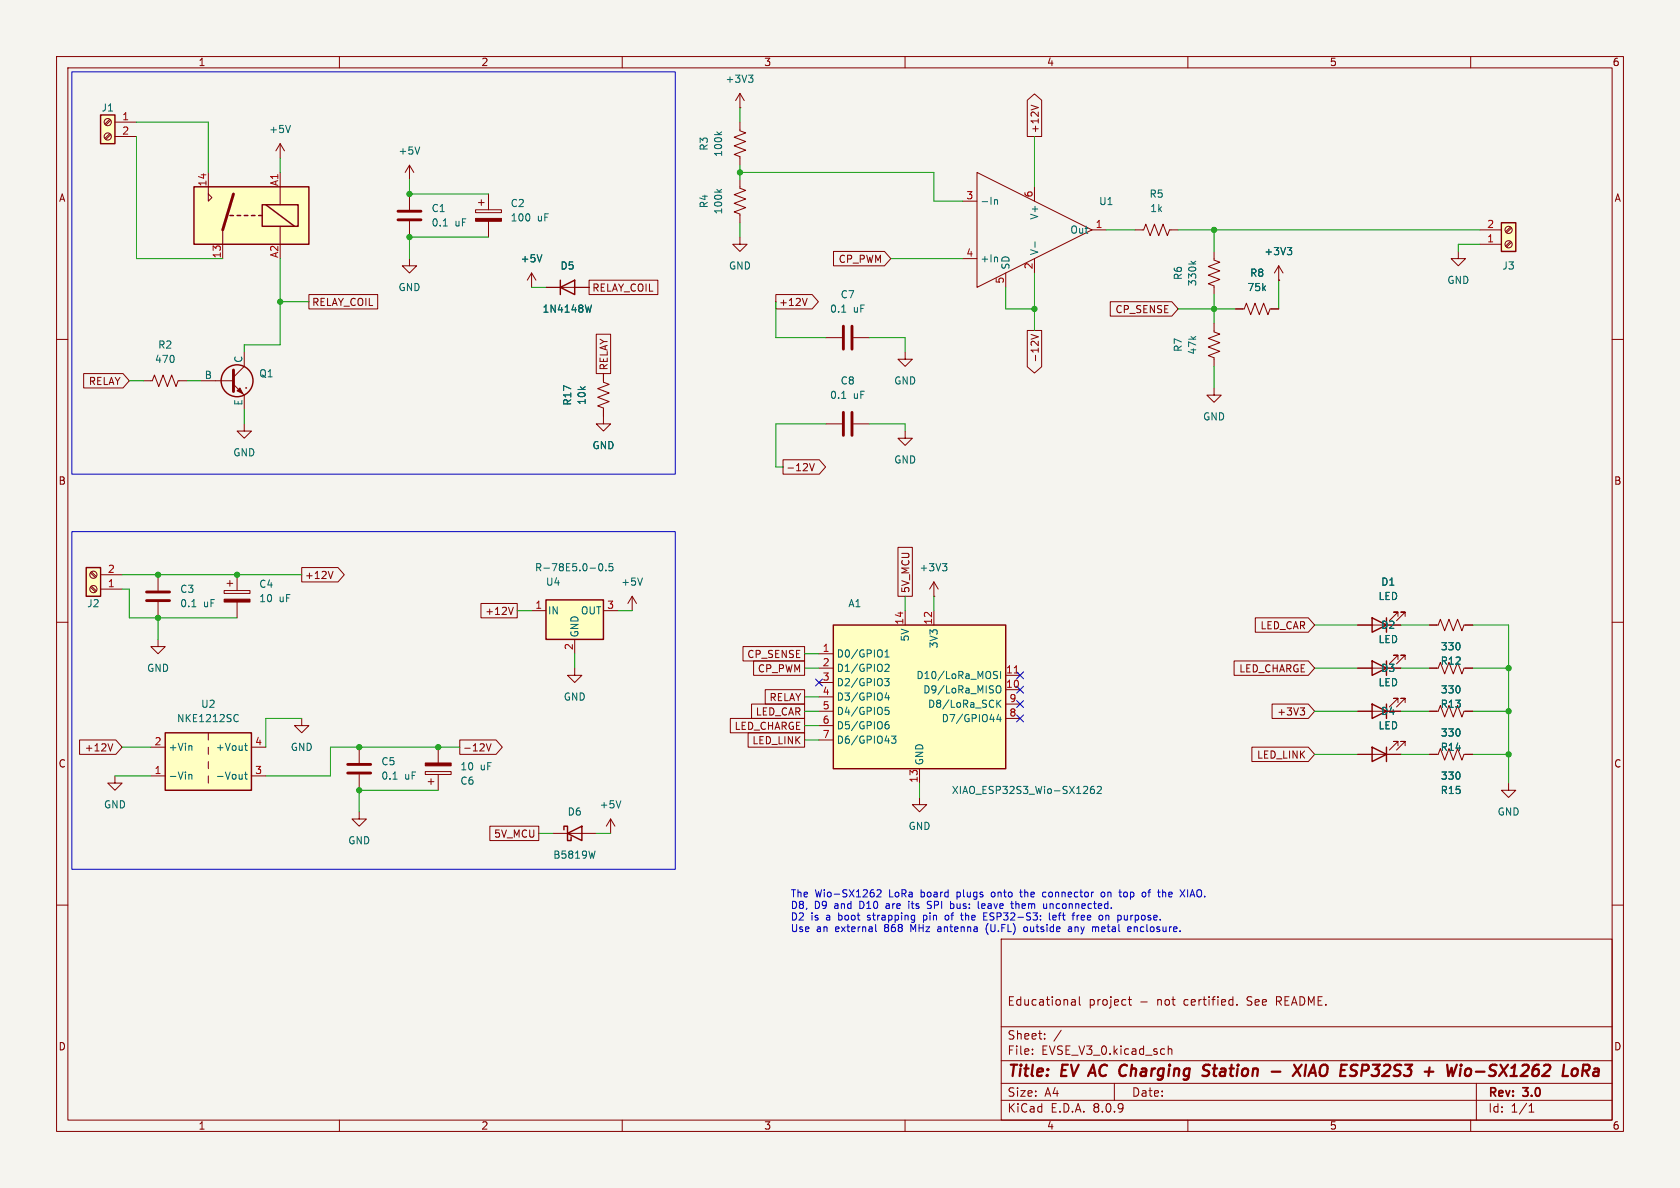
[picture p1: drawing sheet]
<svg xmlns="http://www.w3.org/2000/svg" width="297mm" height="210mm" viewBox="0 0 297 210" stroke-linecap="round" stroke-linejoin="round" font-family="sans-serif">
<path d="M0 0h297v210h-297z" fill="#f5f4ef" stroke="#f5f4ef" stroke-width=".18"/>
<g fill="none" stroke="#840000" stroke-width=".18">
<path d="M10 10h277v190h-277zM12 12h273v186h-273zM60 10v2M110 10v2M160 10v2M210 10v2M260 10v2M72.4 29.2l-.8 1.3M72.4 29.2v2.6M72.4 34.3v2.8M72.4 39.1v2.8M72.4 29.2l.8 1.3"/>
<path d="M72.4 45.7v1.3h1.3l-1.3 1.3-1.3-1.3h1.3M10 60h2M25.4 67.3h1.5l.4-1 .8 2 .7-2 .8 2 .8-2 .7 2 .4-1h1.5M106.7 66v1.6l1 .3-2 .8 2 .8-2 .7 2 .8-2 .8 1 .3v2.8h1.2l-1.2 1.3-1.3-1.3h1.3M285 60h2M10 110h2M285 110h2M252.7 125.7h1.6l.3-1 .8 2 .8-2 .7 2 .8-2 .7 2 .4-1h1.5M10 160h2M177 166h108v32h-108zM189.5 176.8h.5l.1 .9M189.5 177.6h.6"/>
<path d="M190.1 177.1l-.6 .1M190.8 176.2v1.3l.2 .2M199.5 176.7h.5M199.7 176.2v1.3l.3 .2M218.7 177.6v.1M285 160h2M60 198v2M110 198v2M160 198v2M177 194.5h108M177 191.5h108M177 187.5h108"/>
<path d="M177 181.5h108M182.5 186.3v.1M182.5 185.5v.1M184.7 183.6v.1M184.7 182.8v.1M187.6 182.1l-1.3 2M197 191.5v3M206.5 184.9v1.5M206.5 185.5l.2-.1 .4 .1 .1 .9M210 198v2M260 198v2M261 191.5v6.5"/>
<path d="M270.3 196.6h.9M270.3 195.5l.4-.4v1.5"/>
</g>
<g fill="none" stroke="#840000" stroke-width=".4">
<path d="M212.9 189.1l.5 .2a.49 .49 0 0 1 .4 .5 .49 .49 0 0 1-.5 .4h-.5M213.9 188.3a.85 .85 0 0 0-1 .1M224.8 189.4h1.5M228.8 188.2l1.1 2M230.1 188.2l-1.6 2M230.9 188.2l-.3 2M231.6 189.6h.9M232.2 188.2l-.9 2M240.8 189.3h.7M241.6 188.2h-.7l-.3 2M255.8 188.2l.3 2 .5-1.4 .2 1.4 .8-2M258.3 188.2l-.1 .1 .1 .1"/>
<path d="M258.3 188.2l.1 .1-.1 .1M258.3 188.2v.2M260.9 189.4h1.5M279.8 189.3h.8a.55 .55 0 0 0 .4-.5 .55 .55 0 0 0-.3-.6h-.8l-.2 2M280.3 189.3l.5 .9M281.8 189l.2-.1 .6 .1-.1 1.2M282.6 189.4h-.6a.4 .4 0 0 0-.4 .4 .4 .4 0 0 0 .3 .4l.7-.1"/>
</g>
<path d="M74.2 26l-.4 1.2M78.4 39.9h.7" fill="none" stroke="#006464" stroke-width=".18"/>
<path d="M70.4 38.9h4M70.4 37.3h4" fill="none" stroke="#840000" stroke-width=".51"/>
<path d="M17.8 20.3h2.5v5.1h-2.5z" fill="#ffffc2"/>
<g fill="none" stroke="#840000" stroke-width=".25">
<path d="M17.8 20.3h2.5v5.1h-2.5zM99.1 50.8l2.5-1.3v2.6zM99.1 49.5v2.6M242.6 132.1l2.5 1.3-2.5 1.2zM245.1 132.1v2.5M99.7 146.7v-.6h.6v2.5h.7v-.6M100.3 147.3l2.6-1.2v2.5z"/>
<circle cx="41.9" cy="67.3" r="2.82"/>
</g>
<g fill="none" stroke="#840000" stroke-width=".18">
<path d="M130.8 19.1h.1M130.8 16.5v2.6M130.8 16.5l-.8 1.3M130.8 16.5l.8 1.3M19.4 23.6l-.9 .9M19.4 21.1l-.9 .8M19.6 23.8l-.9 .8M19.6 21.3l-.9 .8M20.3 21.6h3.8M20.3 24.1h3.8M49.5 25.4l-.7 1.3M49.5 25.4v2.5"/>
<path d="M49.5 25.4l.8 1.3M84.1 37.1h4.5v.5h-4.5zM84.6 35.8h1M85.1 35.3v1M86.4 34.3v2.8M86.4 39.1v2.8M130.8 21.6v1.5l1 .4-2 .8 2 .7-2 .8 2 .7-2 .8 1 .4v1.5M170.2 35.6h2.5M172.7 30.5l20.3 10.1-20.3 10.2zM182.9 33v2.6M94 48.3l-.8 1.2M94 48.3v2.5"/>
<path d="M94 48.3l.7 1.2M96.5 50.8h7.6M146 59.7h2.8M150.9 59.7h2.8M170.2 45.7h2.5M177.8 48.3v2.5M182.9 45.7v2.6M193 40.6h2.6M35.6 67.3h5.7M41.3 67.9l1.9 2v2.5M43.2 74.9v1.3h1.2l-1.2 1.3-1.3-1.3h1.3M43.2 62.2v2.6l-1.9 1.9"/>
<path d="M43.4 68.6h.1M146 74.9h2.8M150.9 74.9h2.8M160 62.2v1.3h1.3l-1.3 1.3-1.3-1.3h1.3M160 76.2v1.3h1.3l-1.3 1.2-1.3-1.2h1.3M214.6 68.6v1.3h1.3l-1.3 1.2-1.2-1.2h1.2M75.2 136.4h4.6v.5h-4.6zM75.7 138.2h1M76.2 137.7v1M77.5 132.1v2.8M77.5 136.9v2.8M240 133.4h7.6"/>
<path d="M247.1 131.8v-.7h-.7h.7l-1.5 1.5M248.4 131.8v-.7h-.8h.8l-1.5 1.5M63.5 143.5v1.3h1.3l-1.3 1.3-1.3-1.3h1.3M97.8 147.3h7.6"/>
<circle cx="19" cy="21.6" r=".63"/>
<circle cx="19" cy="24.1" r=".63"/>
</g>
<g fill="none" stroke="#006464" stroke-width=".18">
<path d="M132.3 13.3h.8l-.4 .5M132.9 13.8l.2 .2v.3l-.2 .2M51.3 22.2l-.4 1.2M126.7 23.3l.5 .5M127.6 23.3l-.5 .4M175.8 35.3v.8M175.8 35.4l.2-.1 .3 .1 .1 .7M95.8 45l-.4 1.3M104.6 53.9l-.3 1.3M148.8 55.2h.7M176.2 45.5l.2 .1v.7M183 42.8v.9"/>
<path d="M148.8 70.4h.7M105.2 150.4l-.3 1.3"/>
</g>
<path d="M149.1 57.7v4M150.6 57.7v4M41.3 65.4v3.8M149.1 72.9v4.1M150.6 72.9v4.1" fill="none" stroke="#840000" stroke-width=".51"/>
<g fill="#840000" stroke="#840000" stroke-width=".18">
<path d="M42.4 68.6l.5 1-1-.5z"/>
<path d="M84.1 38.6h4.5v.5h-4.5z"/>
<path d="M75.2 134.9h4.6v.5h-4.6z"/>
</g>
<path d="M147.3 110.5h30.5v25.4h-30.5z" fill="#ffffc2"/>
<path d="M147.3 110.5h30.5v25.4h-30.5zM242.6 124.5l2.5 1.2-2.5 1.3zM245.1 124.5v2.5" fill="none" stroke="#840000" stroke-width=".25"/>
<g fill="none" stroke="#840000" stroke-width=".18">
<path d="M144.8 115.6h2.5M144.8 118.1h2.5M160 108v2.5M165.1 105.4h.1M165.1 102.9v2.5M165.1 108v2.5M165.1 102.9l-.8 1.2M165.1 102.9l.8 1.2M177.8 119.4h2.5M144.8 120.7h2.5M144.8 123.2h2.5M144.8 125.7h2.5"/>
<path d="M144.8 128.3h2.5M144.8 130.8h2.5M162.6 135.9v2.5M177.8 121.9h2.5M177.8 127h2.5M177.8 124.5h2.5M240 125.7h7.6M247.1 124.2v-.8h-.7h.7l-1.5 1.6M248.4 124.2v-.8h-.8h.8l-1.5 1.6M162.6 141v1.2h1.2l-1.2 1.3-1.3-1.3h1.3"/>
</g>
<g fill="none" stroke="#006464" stroke-width=".18">
<path d="M166.6 99.6h.8l-.4 .5M156.4 120h.8l-.4 .4 .3 .2v.5l-.2 .1h-.4M156.5 116.1h.7M156.5 115.2l.3-.3v1.2M156.5 117.5l.4-.1 .3 .4-.8 .9h.8M167.2 100.1l.2 .3v.3l-.2 .2M175.7 119.2l.5 .2 .1 .2-.1 .3-.4 .1M175.7 118.8h.6M176.9 118.7v1.3M156.5 125.6l.4-.1 .3 .3-.1 .4h-.6M156.5 128.2l.4-.1 .3 .2-.1 .5h-.4l-.2-.1M156.5 125h.6"/>
<path d="M156.8 122.4l-.3 .9h.7M157.1 122.9v.9M157.1 127.6h-.4l-.2 .3M157.6 130.1h.8l-.4 .5 .3 .1v.6l-.2 .1-.5-.1M176.1 121.7a.42 .42 0 0 1 .4-.5 .42 .42 0 0 1 .4 .5v.4a.42 .42 0 0 1-.4 .4 .42 .42 0 0 1-.4-.4M176.2 123.8v1.2M176.4 124.3l.5 .7M176.5 126.2l-.3 1h.8M176.8 126.7v.9M176.9 123.8l-.7 .7M193.4 139l-.4 .1a.86 .86 0 0 0 0 1.2l.4-.1 .1-.5-.2-.2-.4 .1-.1 .1M194 139.1l.5-.1 .2 .4-.8 .9h.8"/>
</g>
<path d="M179.3 119h.7" fill="none" stroke="#a90000" stroke-width=".18"/>
<path d="M34.3 33h20.3v10.2h-20.3z" fill="#ffffc2"/>
<path d="M36.8 30.5v5.1l.7-.7-.7-.6M49.5 30.5v5.7M39.4 40.6v5.1M49.5 40v3.2M226.1 49.5h.1M226.1 47l-.8 1.3M226.1 47v2.5M226.1 47l.7 1.3M257.8 44.5v1.2h1.3l-1.3 1.3-1.3-1.3h1.3M240 118.1h7.6M247.1 116.6v-.8h-.7h.7l-1.5 1.5M248.4 116.6v-.8h-.8h.8l-1.5 1.5" fill="none" stroke="#840000" stroke-width=".18"/>
<path d="M34.3 33h20.3v10.2h-20.3zM40.6 38.1h.7M41.9 38.1h.6M43.2 38.1h.6M44.4 38.1h.7M45.7 38.1h.7M46.4 36.2h6.3v3.8h-6.3zM47 36.2l5.1 3.8M242.6 116.8l2.5 1.3-2.5 1.3zM245.1 116.8v2.6" fill="none" stroke="#840000" stroke-width=".25"/>
<path d="M41.3 34.3l-1.9 6.3" fill="none" stroke="#840000" stroke-width=".51"/>
<path d="M227.6 43.8h.8l-.5 .4M228.1 44.2l.3 .3v.3l-.3 .2" fill="none" stroke="#006464" stroke-width=".18"/>
<path d="M265.4 39.4h2.6v5.1h-2.6z" fill="#ffffc2"/>
<path d="M265.4 39.4h2.6v5.1h-2.6zM242.6 109.2l2.5 1.3-2.5 1.3zM245.1 109.2v2.6" fill="none" stroke="#840000" stroke-width=".25"/>
<g fill="none" stroke="#840000" stroke-width=".18">
<path d="M200.7 40.6h1.5l.4-1 .7 2.1 .8-2.1 .8 2.1 .7-2.1 .8 2.1 .4-1.1h1.5M261.6 43.2h3.8M261.6 40.6h3.8M267 40.1l-.8 .9M267 42.7l-.8 .8M267.2 40.3l-.9 .8M267.2 42.8l-.9 .9M101.6 118.1v1.3h1.3l-1.3 1.3-1.3-1.3h1.3M240 110.5h7.6M247.1 109v-.8h-.7h.7l-1.5 1.5M248.4 109v-.8h-.8h.8l-1.5 1.5M252.7 118.1h1.6l.3-1 .8 2 .8-2 .7 2 .8-2 .7 2 .4-1h1.5"/>
<path d="M252.7 110.5h1.6l.3-1 .8 2 .8-2 .7 2 .8-2 .7 2 .4-1h1.5M252.7 133.4h1.6l.3-1.1 .8 2.1 .8-2.1 .7 2.1 .8-2.1 .7 2.1 .4-1h1.5M266.7 138.4v1.3h1.3l-1.3 1.3-1.3-1.3h1.3"/>
<circle cx="266.7" cy="43.2" r=".63"/>
<circle cx="266.7" cy="40.6" r=".63"/>
</g>
<path d="M15.2 100.3h2.6v5.1h-2.6z" fill="#ffffc2"/>
<path d="M15.2 100.3h2.6v5.1h-2.6z" fill="none" stroke="#840000" stroke-width=".25"/>
<g fill="none" stroke="#840000" stroke-width=".18">
<path d="M16 101.3l.9 .8M16 103.8l.9 .8M16.2 101.1l.8 .8M16.2 103.6l.8 .9M17.8 104.1h3.8M17.8 101.6h3.8"/>
<circle cx="16.5" cy="104.1" r=".63"/>
<circle cx="16.5" cy="101.6" r=".63"/>
</g>
<path d="M29.2 129.5h15.2v10.2h-15.2z" fill="#ffffc2"/>
<path d="M29.2 129.5h15.2v10.2h-15.2z" fill="none" stroke="#840000" stroke-width=".25"/>
<g fill="none" stroke="#840000" stroke-width=".18">
<path d="M130.8 31.8v1.5l1 .4-2 .7 2 .8-2 .7 2 .8-2 .8 1 .3v1.6M130.8 41.9v1.3h1.3l-1.3 1.3-1.3-1.3h1.3M214.6 44.5v1.5l1 .4-2 .7 2 .8-2 .7 2 .8-2 .8 1 .3v1.6M214.6 57.2v1.5l1 .4-2 .7 2 .8-2 .7 2 .8-2 .8 1 .3v1.6M218.4 54.6h1.6l.3-1 .8 2 .8-2 .7 2 .8-2 .8 2 .3-1h1.6M27.9 113v1.3h1.3l-1.3 1.3-1.2-1.3h1.2M27.9 101.6v2.8M27.9 106.4v2.8M39.6 104.4h4.6v.5h-4.6zM40.1 103.1h1M40.6 102.6v1M41.9 101.6v2.8"/>
<path d="M41.9 106.4v2.8M20.3 137.2v1.2h1.3l-1.3 1.3-1.3-1.3h1.3M26.7 137.2h2.5M26.7 132.1h2.5M36.8 129.5v1.3M36.8 132.1v1.3M36.8 134.6v1.3M36.8 137.2v1.2M44.4 137.2h2.6M44.4 132.1h2.6M53.3 127v1.3h1.3l-1.3 1.2-1.2-1.2h1.2M107.9 144.8l-.7 1.3"/>
<path d="M107.9 144.8v2.5M107.9 144.8l.8 1.3"/>
</g>
<g fill="none" stroke="#006464" stroke-width=".18">
<path d="M126.7 33.5l.5 .5M127.6 33.5l-.5 .3M210.6 46.2l.4 .5M211.4 46.2l-.5 .3M33.9 107.3h.7M33.4 136.9v.8M33.4 137l.2-.1 .3 .1v.7M33.7 131.8l.2 .2v.7M41.8 126.3l.3 .1M42.1 127.5l-.3 .1M43.2 136.9h.5M43.2 131.8h.5"/>
<path d="M43.4 131.4v1.1l.3 .2M43.4 136.5v1.1l.3 .1M109.8 141.5l-.5 1.3"/>
</g>
<path d="M39.6 105.9h4.6v.5h-4.6z" fill="#840000" stroke="#840000" stroke-width=".18"/>
<path d="M25.9 106.2h4.1M25.9 104.6h4.1" fill="none" stroke="#840000" stroke-width=".51"/>
<path d="M96.5 106h10.2v7h-10.2z" fill="#ffffc2"/>
<path d="M96.5 106h10.2v7h-10.2z" fill="none" stroke="#840000" stroke-width=".25"/>
<g fill="none" stroke="#840000" stroke-width=".18">
<path d="M181.6 17.7l1.3-1.1 1.3 1.1v6.4h-2.6zM182.3 18.6l1.3 .4M54.6 52.1h12.2v2.5h-12.2zM96.5 50.8h2.6M101.6 50.8h2.5M104.1 49.5h12.2v2.6h-12.2zM105.4 59.1h2.6v6.9h-2.6zM137.2 52.1h6.4l1.1 1.2-1.1 1.3h-6.4zM142.7 52.7l-.4 1.3M147.4 44.4h9l1.1 1.3-1.1 1.3h-9zM181.6 58.4h2.6v6.4l-1.3 1.1-1.3-1.1zM182.3 59.1l1.3 .4-1.3 .5"/>
<path d="M196.3 53.3h10.9l1.1 1.3-1.1 1.3h-10.9zM218.4 54.6h1.3M224.8 54.6h1.3M226.1 49.5h.1M14.8 66h6.9l1.2 1.3-1.2 1.3h-6.9zM106.7 66v1.3M106.7 72.4v1.3M138.4 81.3h6.4l1.2 1.3-1.2 1.2h-6.4zM143.1 82l.4 1.2 .5-1.2M158.7 96.8h2.6v8.6h-2.6zM53.3 100.3h6.5l1.1 1.3-1.1 1.3h-6.5zM58.9 101l-.4 1.3"/>
<path d="M85 106.7h6.4v2.5h-6.4zM90.7 107.4l-.4 1.2M94 108h2.5M101.6 113v2.6M106.7 108h2.5M111.8 105.4l-.8 1.3M111.8 105.4v2.6M111.8 105.4l.7 1.3M131.4 114.3h10.8v2.5h-10.8zM133.2 116.8h9v2.6h-9zM218.2 116.8h13.1l1.1 1.3-1.1 1.3h-13.1zM221.9 109.2h9.4l1.1 1.3-1.1 1.3h-9.4z"/>
<path d="M240 110.5h2.6M240 118.1h2.6M245.1 110.5h2.5M245.1 118.1h2.5M252.7 110.5h1.3M252.7 118.1h1.3M259.1 110.5h1.2M259.1 118.1h1.2M14.1 130.8h6.4l1.1 1.3-1.1 1.3h-6.4zM19.9 131.5l-.4 1.3M63.5 132.1v2.8M63.5 136.9v2.8"/>
<path d="M81.3 130.8h6.4l1.1 1.3-1.1 1.3h-6.4zM86 131.5l.4 1.3 .4-1.3M129.1 127h13.1v2.5h-13.1zM132.3 129.5h9.9v2.6h-9.9zM132.9 124.5h9.3v2.5h-9.3zM135.3 121.9h6.9v2.6h-6.9zM221.3 132.1h10l1.1 1.3-1.1 1.2h-10zM224.9 124.5h6.4l1.1 1.2-1.1 1.3h-6.4zM229.9 125.1h.7l-.4 .5M230.4 125.6l.2 .3v.3l-.2 .2M240 125.7h2.6M240 133.4h2.6"/>
<path d="M245.1 125.7h2.5M245.1 133.4h2.5M252.7 125.7h1.3M252.7 133.4h1.3M259.1 125.7h1.2M259.1 133.4h1.2M86.6 146h8.6v2.6h-8.6z"/>
</g>
<path d="M95.8 45l-.4 1.3M104.6 53.9l-.3 1.3M227.6 43.8h.8l-.5 .4M228.1 44.2l.3 .3v.3l-.3 .2M106 99.7l.1-.1a.68 .68 0 0 1 .5 .7 .68 .68 0 0 1-.5 .6 .84 .84 0 0 1-.1-1.2zM108.3 99.6h-.6l-.1 .6 .2-.1 .5 .1 .1 .2-.1 .4-.2 .1-.5-.1M107.1 100.8v.1M113.6 102.2l-.4 1.2M69.5 137.7h.7" fill="none" stroke="#006464" stroke-width=".18"/>
<path d="M61.5 136.7h4M61.5 135.1h4" fill="none" stroke="#840000" stroke-width=".51"/>
<g fill="none" stroke="#0000c2" stroke-width=".18">
<path d="M12.7 12.7h106.7v71.1h-106.7zM12.7 94h106.7v59.7h-106.7zM154.5 157.9v.5M155 157.4l.5-.1 .3 .3-.8 1h.8M160.7 159.3v.1M160.7 159.8v.8M164.2 159.3l-.3 .4 .2 .2 .3 .1M168 159.8h.4l.2 .1M172.9 159.3v1.1l.2 .2M173.7 159.8l-.2 .1v.5l.2 .2M175.4 157.8l-.2 .1 .2 .6M178.7 159.8h.5"/>
<path d="M179.6 159.3v1.3M179.8 159.8l-.2 .1M180.3 157.7h.4M180.4 157.3v1.1l.3 .2M184.9 157.8l-.3-.1-.3 .2 .1 .6h.5M185 159.8v.8M194.7 157.8l.2-.1 .4 .1v.5l-.1 .2-.3 .1-.2-.2zM198.9 157.7l-.3 .2v.4l.3 .3M202.3 157.7l.3 .2v.4l-.3 .3M202.9 157.7h.5M205.6 157.8l.3-.1 .2 .2M210 157.3v1.3"/>
<path d="M154.8 163.4v1.1l.2 .2M161.6 161.8l.1 .1M161.7 161.8v1l-.1 .2M161.7 162.6h-.1M163.3 161.8v1.3M163.3 162.6h.1M163.4 161.8l-.1 .1M163.9 160.5l.5 .1M165.9 163.8l-.1 .1M165.9 164.2l-.2 .2 .2 .3M167.5 161.8l-.3 .1-.1 .1v.5l.4 .1M168.6 160.5l-.2 .1-.4-.1"/>
<path d="M169.8 161.8h.5M170 162.5l.3 .1M173.9 162.6h.6M173.9 162h.4M174.2 160.1l-.7 .1M174.7 163.2a1.46 1.46 0 0 0 0 2M178.9 160.5l.3 .1M181.5 163.9l-.3-.1-.2 .3v.5l.2 .1 .3-.1M185 160.5l-.3 .1M185.5 161.4v1.1l.2 .1M186.5 161.8h-.2l-.2 .2 .1 .6h.3M186.7 162.1l-.6 .1"/>
<path d="M188.9 163.9h.5l.1 .8M189.5 164.1l-.5 .1-.2 .2 .2 .3 .5-.1M189.5 161.8h.5M190.4 161.8v.8M190.8 161.8l-.4 .2M193.5 163.8l.2 .2M193.7 164v.7M194.2 163.9l-.3-.1-.2 .2M194.9 161.9v.6M195.5 161.8v.8M195.7 161.8l-.2 .1M198.8 161.8v.8h.4"/>
<path d="M199.4 164l.1-.2h.3l.2 .2v.1l-.6 .2M199.4 164.5l.1 .2 .4-.1"/>
</g>
<g fill="none" stroke="#009600" stroke-width=".18">
<path d="M130.8 19.1v2.5M24.1 24.1v21.6h15.3M24.1 21.6h12.7v8.9M49.5 27.9v2.6M72.4 31.8v2.5h14M130.8 30.5h34.3v5.1h5.1M130.8 29.2v2.6M130.8 39.4v2.5M182.9 24.1v8.9M49.5 45.7v15.3h-6.3v1.2M49.5 53.3h5.1M86.4 41.9h-14v3.8"/>
<path d="M94 50.8h2.5M137.2 53.3v6.4h8.8M153.7 59.7h6.3v2.5M157.5 45.7h12.7M177.8 50.8v3.8h5.1M182.9 48.3v10.1M195.6 40.6h5.1M208.3 54.6h10.1M208.3 40.6h53.3M214.6 40.6v3.9M214.6 52.1v5.1M226.1 49.5v5.1"/>
<path d="M261.6 43.2h-3.8v1.3M22.9 67.3h2.5M33 67.3h2.6M43.2 72.4v2.5M146 74.9h-8.8v7.7h1.2M153.7 74.9h6.3v1.3M214.6 64.8v3.8M21.6 101.6h31.7M21.6 104.1h1.3v5.1h19M27.9 109.2v3.8M91.4 108h2.6M101.6 115.6v2.5"/>
<path d="M109.2 108h2.6M142.2 118.1h2.6M142.2 115.6h2.6M160 105.4v2.6M165.1 105.4v2.6M232.4 118.1h7.6M232.4 110.5h7.6M247.6 118.1h5.1M247.6 110.5h5.1M260.3 118.1h6.4M260.3 110.5h6.4v27.9M20.3 137.2h6.4"/>
<path d="M21.6 132.1h5.1M53.3 127h-6.3v5.1M77.5 139.7h-14v3.8M81.3 132.1h-22.9v5.1h-11.4M142.2 125.7h2.6M142.2 123.2h2.6M142.2 130.8h2.6M142.2 128.3h2.6M162.6 138.4v2.6M232.4 125.7h7.6M232.4 133.4h7.6M247.6 125.7h5.1"/>
<path d="M247.6 133.4h5.1M260.3 125.7h6.4M260.3 133.4h6.4M95.2 147.3h2.6M105.4 147.3h2.5"/>
</g>
<path d="M179.7 118.8l1.2 1.2M180.9 118.8l-1.2 1.2M144.2 120l1.2 1.3M145.4 120l-1.2 1.3M179.7 123.9l1.2 1.2M179.7 126.4l1.2 1.2M179.7 121.3l1.2 1.2M180.9 123.9l-1.2 1.2M180.9 126.4l-1.2 1.2M180.9 121.3l-1.2 1.2" fill="none" stroke="#000084" stroke-width=".18"/>
<g fill="#009600" stroke="#009600" stroke-width=".18">
<circle cx="214.6" cy="40.6" r=".46"/>
<circle cx="182.9" cy="54.6" r=".46"/>
<circle cx="214.6" cy="54.6" r=".46"/>
<circle cx="77.5" cy="132.1" r=".46"/>
<circle cx="63.5" cy="139.7" r=".46"/>
<circle cx="49.5" cy="53.3" r=".46"/>
<circle cx="266.7" cy="125.7" r=".46"/>
<circle cx="266.7" cy="118.1" r=".46"/>
<circle cx="266.7" cy="133.4" r=".46"/>
<circle cx="72.4" cy="41.9" r=".46"/>
<circle cx="72.4" cy="34.3" r=".46"/>
<circle cx="130.8" cy="30.5" r=".46"/>
<circle cx="63.5" cy="132.1" r=".46"/>
<circle cx="27.9" cy="109.2" r=".46"/>
<circle cx="27.9" cy="101.6" r=".46"/>
<circle cx="41.9" cy="101.6" r=".46"/>
</g>
<g font-size="2.8" fill="#840000">
<text x="178" y="190.9">Title:</text>
<text x="187.7" y="190.9">EV AC Charging</text>
<text x="215.1" y="190.9">Station</text>
<text x="232.8" y="190.9">XIAO</text>
<text x="241.8" y="190.9">ESP32S3</text>
<text x="257.4" y="190.9">+</text>
<text x="262.2" y="190.9">Wio-SX1262</text>
</g>
<g font-size="2.1" fill="#840000">
<text x="178" y="178">Educational</text>
<text x="192.4" y="178">project</text>
<text x="201.5" y="178">-</text>
<text x="204.7" y="178">not</text>
<text x="209.6" y="178">certified.</text>
<text x="220.9" y="178">See</text>
<text x="226.2" y="178">README.</text>
<text x="178" y="184">Sheet:</text>
<text x="178" y="186.7">File:</text>
<text x="184.1" y="186.7">EVSE_V3_0.kicad_sch</text>
<text x="178" y="196.9">KiCad</text>
<text x="178" y="194.1">Size:</text>
<text x="184.7" y="194.1">A4</text>
<text x="185.7" y="196.9">E.D.A.</text>
<text x="193.3" y="196.9">8.0.9</text>
<text x="200" y="194.1">Date:</text>
<text x="263" y="194.3">Rev:</text>
<text x="263" y="196.9">Id:</text>
<text x="267.1" y="196.9">1/1</text>
<text x="269.4" y="194.3">3.0</text>
</g>
<g font-size="1.8" fill="#840000">
<text x="35" y="11.9">1</text>
<text x="85" y="11.9">2</text>
<text x="135" y="11.9">3</text>
<text x="185" y="11.9">4</text>
<text x="235" y="11.9">5</text>
<text x="285" y="11.9">6</text>
<text x="183.8" y="23.7" transform="rotate(-90 183.8 23.7)">+12V</text>
<text x="10.3" y="35.9">A</text>
<text x="285.3" y="35.9">A</text>
<text x="148.2" y="46.7">CP_PWM</text>
<text x="104.6" y="51.8">RELAY_COIL</text>
<text x="55.1" y="54.3">RELAY_COIL</text>
<text x="137.6" y="54.3">+12V</text>
<text x="197.1" y="55.6">CP_SENSE</text>
<text x="107.6" y="65.6" transform="rotate(-90 107.6 65.6)">RELAY</text>
<text x="183.8" y="64.2" transform="rotate(-90 183.8 64.2)">-12V</text>
<text x="15.6" y="68.3">RELAY</text>
<text x="138.9" y="83.5">-12V</text>
<text x="10.3" y="85.9">B</text>
<text x="285.3" y="85.9">B</text>
<text x="53.8" y="102.6">+12V</text>
<text x="161" y="104.9" transform="rotate(-90 161 104.9)">5V_MCU</text>
<text x="85.7" y="108.9">+12V</text>
<text x="222.7" y="111.4">LED_CAR</text>
<text x="132" y="116.5">CP_SENSE</text>
<text x="133.9" y="119.1">CP_PWM</text>
<text x="219" y="119.1">LED_CHARGE</text>
<text x="135.9" y="124.1">RELAY</text>
<text x="129.8" y="129.2">LED_CHARGE</text>
<text x="132.9" y="131.8">LED_LINK</text>
<text x="133.5" y="126.7">LED_CAR</text>
<text x="225.7" y="126.7">+3V3</text>
<text x="10.3" y="135.9">C</text>
<text x="14.9" y="133">+12V</text>
<text x="81.8" y="133">-12V</text>
<text x="222.1" y="134.3">LED_LINK</text>
<text x="285.3" y="135.9">C</text>
<text x="87.3" y="148.3">5V_MCU</text>
<text x="10.3" y="185.9">D</text>
<text x="285.3" y="185.9">D</text>
<text x="35" y="199.9">1</text>
<text x="85" y="199.9">2</text>
<text x="135" y="199.9">3</text>
<text x="185" y="199.9">4</text>
<text x="235" y="199.9">5</text>
<text x="285" y="199.9">6</text>
</g>
<g font-size="1.8" fill="#006464">
<text x="128.2" y="14.8">+3V3</text>
<text x="17.9" y="19.9">J1</text>
<text x="47.5" y="23.7">+5V</text>
<text x="70.4" y="27.5">+5V</text>
<text x="125.3" y="26.7" transform="rotate(-90 125.3 26.7)">R3</text>
<text x="127.9" y="27.8" transform="rotate(-90 127.9 27.8)">100k</text>
<text x="203.1" y="35.2">R5</text>
<text x="76.2" y="37.7">C1</text>
<text x="76.2" y="40.2">0.1</text>
<text x="80.4" y="40.2">uF</text>
<text x="90.2" y="36.8">C2</text>
<text x="90.2" y="39.3">100</text>
<text x="95" y="39.3">uF</text>
<text x="125.3" y="36.9" transform="rotate(-90 125.3 36.9)">R4</text>
<text x="127.9" y="38" transform="rotate(-90 127.9 38)">100k</text>
<text x="173.2" y="36.4">-In</text>
<text x="183.7" y="38.9" transform="rotate(-90 183.7 38.9)">V+</text>
<text x="189.1" y="41.5">Out</text>
<text x="194.2" y="36.5">U1</text>
<text x="203.2" y="37.7">1k</text>
<text x="91.9" y="46.6">+5V</text>
<text x="99" y="47.9">D5</text>
<text x="128.8" y="47.9">GND</text>
<text x="173.2" y="46.6">+In</text>
<text x="178.7" y="47.8" transform="rotate(-90 178.7 47.8)">SD</text>
<text x="183.7" y="45.2" transform="rotate(-90 183.7 45.2)">V-</text>
<text x="223.4" y="45.3">+3V3</text>
<text x="265.5" y="47.9">J3</text>
<text x="70.4" y="51.7">GND</text>
<text x="148.5" y="52.9">C7</text>
<text x="209.1" y="49.6" transform="rotate(-90 209.1 49.6)">R6</text>
<text x="211.7" y="50.7" transform="rotate(-90 211.7 50.7)">330k</text>
<text x="220.4" y="51.7">75k</text>
<text x="220.9" y="49.1">R8</text>
<text x="255.8" y="50.4">GND</text>
<text x="95.8" y="55.5">1N4148W</text>
<text x="146.6" y="55.5">0.1</text>
<text x="150.8" y="55.5">uF</text>
<text x="27.3" y="64.4">470</text>
<text x="27.9" y="61.8">R2</text>
<text x="42.9" y="64.2" transform="rotate(-90 42.9 64.2)">C</text>
<text x="209.1" y="62.3" transform="rotate(-90 209.1 62.3)">R7</text>
<text x="211.7" y="62.8" transform="rotate(-90 211.7 62.8)">47k</text>
<text x="36.1" y="67.1">B</text>
<text x="42.9" y="71.8" transform="rotate(-90 42.9 71.8)">E</text>
<text x="45.7" y="66.9">Q1</text>
<text x="101.2" y="71.8" transform="rotate(-90 101.2 71.8)">R17</text>
<text x="103.7" y="71.7" transform="rotate(-90 103.7 71.7)">10k</text>
<text x="146.6" y="70.7">0.1</text>
<text x="148.5" y="68.2">C8</text>
<text x="150.8" y="70.7">uF</text>
<text x="158" y="68.2">GND</text>
<text x="212.6" y="74.5">GND</text>
<text x="41.1" y="80.9">GND</text>
<text x="104.6" y="79.6">GND</text>
<text x="158" y="82.1">GND</text>
<text x="94.5" y="101.2">R-78E5.0-0.5</text>
<text x="162.5" y="101.2">+3V3</text>
<text x="15.3" y="107.5">J2</text>
<text x="31.8" y="105">C3</text>
<text x="31.8" y="107.5">0.1</text>
<text x="36" y="107.5">uF</text>
<text x="45.7" y="104.1">C4</text>
<text x="45.7" y="106.7">10</text>
<text x="49.3" y="106.7">uF</text>
<text x="96.4" y="103.7">U4</text>
<text x="109.7" y="103.7">+5V</text>
<text x="149.9" y="107.5">A1</text>
<text x="243.6" y="106.3">LED</text>
<text x="244.1" y="103.7">D1</text>
<text x="96.8" y="108.8">IN</text>
<text x="102.5" y="112.8" transform="rotate(-90 102.5 112.8)">GND</text>
<text x="102.6" y="108.8">OUT</text>
<text x="160.9" y="113.5" transform="rotate(-90 160.9 113.5)">5V</text>
<text x="243.6" y="113.9">LED</text>
<text x="244.1" y="111.4">D2</text>
<text x="25.9" y="119">GND</text>
<text x="147.8" y="116.4">D0/GPIO1</text>
<text x="147.8" y="119">D1/GPIO2</text>
<text x="166" y="114.7" transform="rotate(-90 166 114.7)">3V3</text>
<text x="244.1" y="119">D3</text>
<text x="254.6" y="117.7">R12</text>
<text x="254.6" y="115.2">330</text>
<text x="35.5" y="125.3">U2</text>
<text x="99.6" y="124.1">GND</text>
<text x="147.8" y="121.5">D2/GPIO3</text>
<text x="147.8" y="124.1">D3/GPIO4</text>
<text x="161.9" y="120.2">D10/LoRa_MOSI</text>
<text x="163.1" y="122.8">D9/LoRa_MISO</text>
<text x="164" y="125.3">D8/LoRa_SCK</text>
<text x="243.6" y="121.5">LED</text>
<text x="254.6" y="125.3">R13</text>
<text x="254.6" y="122.8">330</text>
<text x="31.2" y="127.9">NKE1212SC</text>
<text x="147.8" y="126.6">D4/GPIO5</text>
<text x="147.8" y="129.1">D5/GPIO6</text>
<text x="147.8" y="131.7">D6/GPIO43</text>
<text x="166.4" y="127.9">D7/GPIO44</text>
<text x="243.6" y="129.1">LED</text>
<text x="244.1" y="126.6">D4</text>
<text x="254.6" y="130.4">330</text>
<text x="29.7" y="132.9">+Vin</text>
<text x="38.1" y="132.9">+Vout</text>
<text x="51.3" y="132.9">GND</text>
<text x="67.3" y="135.5">C5</text>
<text x="81.3" y="136.4">10</text>
<text x="84.9" y="136.4">uF</text>
<text x="163.4" y="135.4" transform="rotate(-90 163.4 135.4)">GND</text>
<text x="254.6" y="132.9">R14</text>
<text x="18.3" y="143.1">GND</text>
<text x="29.7" y="138">-Vin</text>
<text x="38.1" y="138">-Vout</text>
<text x="67.3" y="138">0.1</text>
<text x="71.5" y="138">uF</text>
<text x="81.3" y="138.9">C6</text>
<text x="105.9" y="143.1">+5V</text>
<text x="168.2" y="140.6">XIAO_ESP32S3_Wio-SX1262</text>
<text x="254.6" y="140.6">R15</text>
<text x="254.6" y="138">330</text>
<text x="61.5" y="149.5">GND</text>
<text x="100.3" y="144.4">D6</text>
<text x="160.5" y="146.9">GND</text>
<text x="264.7" y="144.4">GND</text>
<text x="97.7" y="152">B5819W</text>
</g>
<g font-size="1.8" fill="#a90000">
<text x="21.5" y="21.3">1</text>
<text x="21.5" y="23.9">2</text>
<text x="36.6" y="33.1" transform="rotate(-90 36.6 33.1)">14</text>
<text x="49.3" y="33" transform="rotate(-90 49.3 33)">A1</text>
<text x="170.7" y="35.3">3</text>
<text x="182.6" y="35" transform="rotate(-90 182.6 35)">6</text>
<text x="193.6" y="40.4">1</text>
<text x="262.8" y="40.4">2</text>
<text x="39.1" y="45.8" transform="rotate(-90 39.1 45.8)">13</text>
<text x="49.3" y="45.7" transform="rotate(-90 49.3 45.7)">A2</text>
<text x="170.7" y="45.5">4</text>
<text x="182.6" y="47.7" transform="rotate(-90 182.6 47.7)">2</text>
<text x="262.8" y="42.9">1</text>
<text x="177.5" y="50.2" transform="rotate(-90 177.5 50.2)">5</text>
<text x="19" y="101.3">2</text>
<text x="19" y="103.9">1</text>
<text x="94.5" y="107.7">1</text>
<text x="107.2" y="107.7">3</text>
<text x="159.8" y="110.5" transform="rotate(-90 159.8 110.5)">14</text>
<text x="164.8" y="110.5" transform="rotate(-90 164.8 110.5)">12</text>
<text x="101.3" y="115" transform="rotate(-90 101.3 115)">2</text>
<text x="145.3" y="115.3">1</text>
<text x="145.3" y="117.9">2</text>
<text x="177.8" y="119.1">11</text>
<text x="145.3" y="120.4">3</text>
<text x="145.3" y="122.9">4</text>
<text x="145.3" y="125.5">5</text>
<text x="177.8" y="121.7">10</text>
<text x="178.4" y="124.2">9</text>
<text x="27.2" y="131.8">2</text>
<text x="45" y="131.8">4</text>
<text x="145.3" y="128">6</text>
<text x="145.3" y="130.6">7</text>
<text x="178.4" y="126.7">8</text>
<text x="27.2" y="136.9">1</text>
<text x="45" y="136.9">3</text>
<text x="162.3" y="138.5" transform="rotate(-90 162.3 138.5)">13</text>
</g>
<g font-size="1.8" fill="#0000c2">
<text x="139.7" y="158.7">The</text>
<text x="139.7" y="160.8">D8,</text>
<text x="144" y="160.8">D9</text>
<text x="144.1" y="158.7">Wio-SX1262</text>
<text x="147.6" y="160.8">and</text>
<text x="152.2" y="160.8">D10</text>
<text x="157.1" y="160.8">are</text>
<text x="157.3" y="158.7">LoRa</text>
<text x="161.3" y="160.8">its</text>
<text x="163" y="158.7">board</text>
<text x="164.8" y="160.8">SPI</text>
<text x="169.1" y="160.8">bus:</text>
<text x="169.6" y="158.7">plugs</text>
<text x="174.2" y="160.8">leave</text>
<text x="175.9" y="158.7">onto</text>
<text x="180.3" y="160.8">them</text>
<text x="181.3" y="158.7">the</text>
<text x="185.4" y="158.7">connector</text>
<text x="186.1" y="160.8">unconnected.</text>
<text x="195.9" y="158.7">on</text>
<text x="199.4" y="158.7">top</text>
<text x="203.6" y="158.7">of</text>
<text x="206.6" y="158.7">the</text>
<text x="210.8" y="158.7">XIAO.</text>
<text x="139.7" y="162.8">D2</text>
<text x="139.7" y="164.9">Use</text>
<text x="143.4" y="162.8">is</text>
<text x="144.3" y="164.9">an</text>
<text x="146.2" y="162.8">a</text>
<text x="147.8" y="164.9">external</text>
<text x="148.5" y="162.8">boot</text>
<text x="153.8" y="162.8">strapping</text>
<text x="156.6" y="164.9">868</text>
<text x="161.4" y="164.9">MHz</text>
<text x="163.9" y="162.8">pin</text>
<text x="166.4" y="164.9">antenna</text>
<text x="168" y="162.8">of</text>
<text x="171" y="162.8">the</text>
<text x="175.1" y="162.8">ESP32-S3:</text>
<text x="175.1" y="164.9">(U.FL)</text>
<text x="182.1" y="164.9">outside</text>
<text x="186.9" y="162.8">left</text>
<text x="190.1" y="164.9">any</text>
<text x="191.3" y="162.8">free</text>
<text x="194.6" y="164.9">metal</text>
<text x="196.2" y="162.8">on</text>
<text x="199.7" y="162.8">purpose.</text>
<text x="201.1" y="164.9">enclosure.</text>
</g>
</svg>
